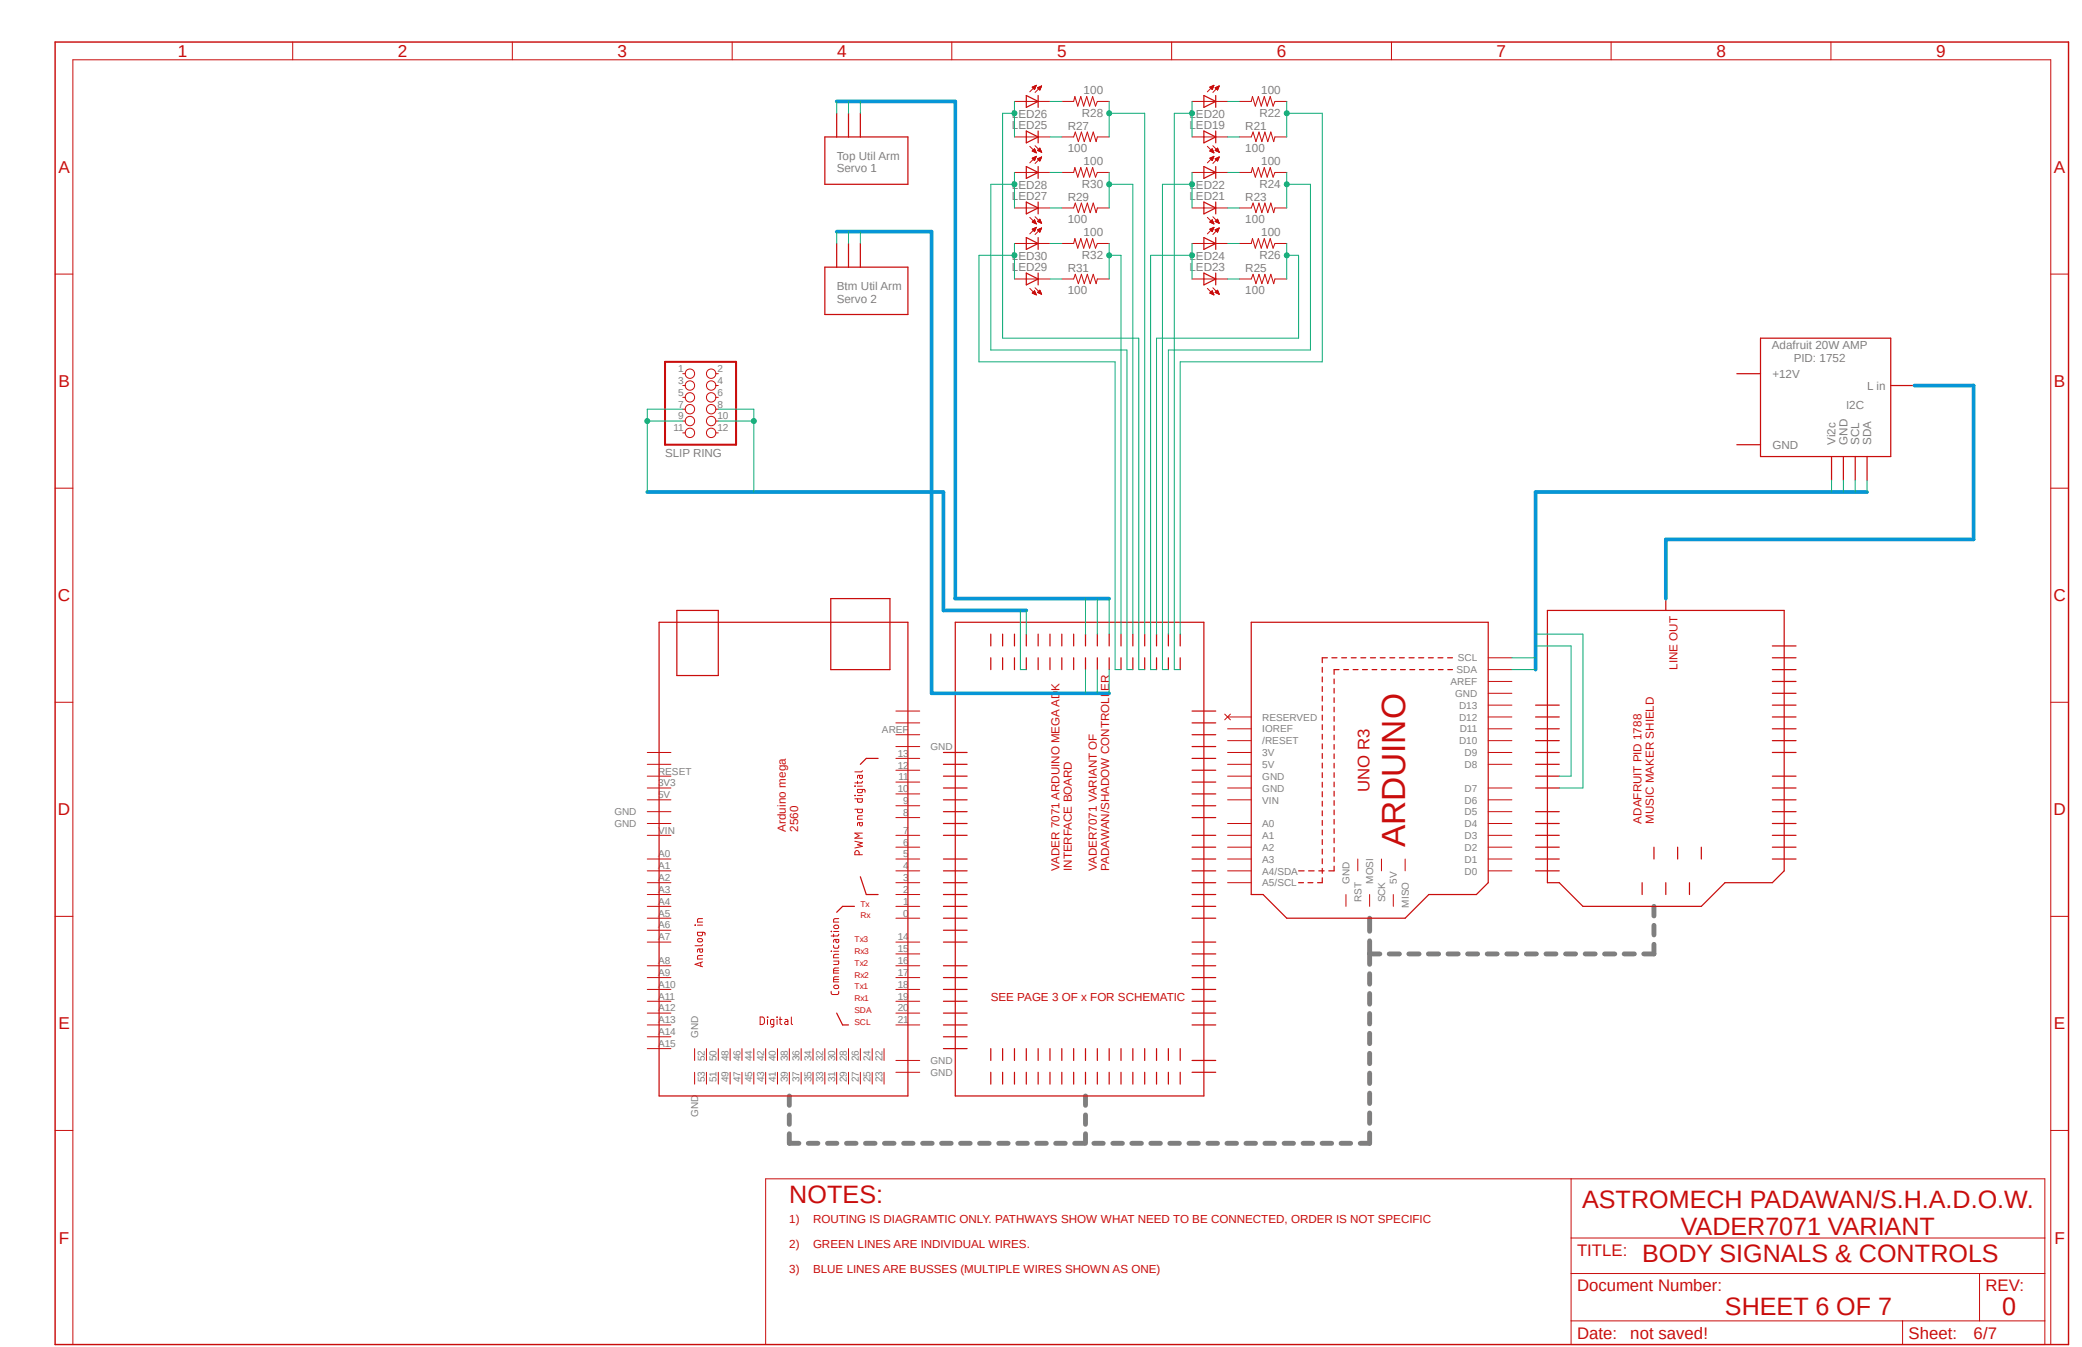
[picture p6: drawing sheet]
<svg xmlns="http://www.w3.org/2000/svg" width="432mm" height="279mm" viewBox="0 0 432 279" stroke-linecap="round" stroke-linejoin="round" font-family="sans-serif">
<path d="M10.9 8.4l418.4 271M429.3 8.4l-418.4 271" fill="none" stroke="#fff" stroke-width=".21"/>
<g fill="none" stroke="#7f7f7f" stroke-width="1">
<path d="M284.1 190.5v2.7M284.1 195.2v4.8M284.1 197.9h2.1M288.1 197.9h2.1M292.2 197.9h2.1M296.2 197.9h2.2M300.3 197.9h2.1M304.4 197.9h2.1M308.4 197.9h2.1M312.5 197.9h2.1M316.6 197.9h2M320.6 197.9h2.1"/>
<path d="M324.7 197.9h2.1M328.8 197.9h2M332.8 197.9h2.1M336.8 197.9h2.2M343 195.9v2h-2.1M343 188v2M343 191.9v2M284.1 202v2.1M284.1 206.1v2.2M284.1 210.2v2.2M284.1 214.3v2.2M284.1 218.5v2.1"/>
<path d="M163.7 235.2v2h2M163.7 227.3v2M163.7 231.3v1.9M167.6 237.2h2M171.6 237.2h2M175.6 237.2h1.9M179.5 237.2h2M183.4 237.2h2M187.4 237.2h2M191.3 237.2h2M195.3 237.2h2M199.2 237.2h2"/>
<path d="M203.2 237.2h1.9M207.1 237.2h2M211.1 237.2h2M215 237.2h2M218.9 237.2h2M222.9 237.2h2M225.1 227.3v2M225.1 231.3v1.9M225.1 235.2v2M226.9 237.2h1.9M230.8 237.2h2M234.7 237.2h2"/>
<path d="M238.7 237.2h2M242.6 237.2h2M246.6 237.2h1.9M250.5 237.2h2M254.5 237.2h2M258.4 237.2h2M262.3 237.2h2M266.3 237.2h2M270.3 237.2h1.9M274.2 237.2h2M278.1 237.2h2M284.1 222.6v2.1"/>
<path d="M284.1 226.7v2.2M284.1 230.8v2.2M284.1 235v2.2h-2"/>
</g>
<g fill="none" stroke="#c90d0c" stroke-width=".21">
<path d="M60.7 8.7v3.7M106.3 8.7v3.7M151.8 8.7v3.7M197.4 8.7v3.7M214.1 18.1h.7M214.2 18.2h.5M214.2 18h.6M214.3 18.3h.4M214.4 18.4h.2M214.5 17.9h.3M214.5 18.5h.1M214.6 17.8h.3"/>
<path d="M214.8 17.7h.1M214.9 17.7l-1.3 1.4M214.9 17.7l-.8 .4M214.9 17.7l-.4 .9-.4-.5M215.2 18.2h.7M215.3 18.2h.6M215.3 18.3h.5M215.4 18.4h.4M215.4 18.1h.5M215.5 18.5h.2M215.6 18.6h.1M215.6 18h.3"/>
<path d="M215.6 18.7h.1M215.9 17.9h.1M216 17.8l-1.3 1.4M216 17.8l-.8 .4 .4 .5M216 17.8l-.4 .9M243 8.7v3.7M250.9 18.1h.7M251 18.2h.6M251.1 18.2h.4M251.1 18h.5M251.2 18.3h.3M251.2 18.4h.3"/>
<path d="M251.3 17.9h.4M251.3 18.5h.1M251.5 17.8h.2M251.7 17.7h.1M251.8 17.7l-1.4 1.4M251.8 17.7l-.9 .4M251.8 17.7l-.4 .9-.5-.5M252.1 18.2h.6M252.1 18.3h.5M252.2 18.4h.4M252.3 18.5h.3M252.3 18.1h.5"/>
<path d="M252.4 18.6h.2M252.5 18h.3M252.5 18.7h.1M252.7 17.9h.2M252.9 17.8l-1.4 1.4M252.9 17.8l-.9 .4 .5 .5M252.9 17.8l-.4 .9M288.6 8.7v3.7M334.1 8.7v3.7M379.7 8.7v3.7M210.4 28.4h7.4M210.4 21h7.4"/>
<path d="M210.4 35.8h7.4M213.6 30.4l1.3 1.3M214.1 31.3h.7M214.1 32.9h.7M214.1 31.3l.8 .4M214.1 31.3l.4-.4 .4 .8M214.1 32.8l.8-.4-.4 .9zM214.2 31.2h.5M214.2 32.9h.5M214.2 32.8h.6M214.2 31.4h.6M214.2 33h.5"/>
<path d="M214.3 31.1h.4M214.3 33.1h.3M214.4 32.7h.4M214.4 31h.2M214.4 33.2h.2M214.5 31.5h.3M214.5 30.9h.1M214.5 33.3h.1M214.6 32.6h.3M214.6 31.6h.3M214.7 30.2l1.4 1.4M214.8 32.5h.1"/>
<path d="M214.8 31.7h.1M214.9 32.4l-1.3 1.4M215.2 32.9h.7M215.2 31.2l.4-.5 .4 .9zM215.2 31.2h.7M215.3 31.2h.6M215.3 33h.6M215.3 31.1h.5M215.3 33.1h.5M215.4 31h.4M215.4 32.9h.5M215.4 31.3h.5"/>
<path d="M215.4 33.2h.4M215.5 30.9h.2M215.5 33.3h.2M215.6 30.8h.1M215.6 33.4h.1M215.6 32.8h.3M215.6 31.4h.3M215.6 30.7h.1M215.8 32.7h.2M215.8 31.5h.2M216 32.6h.1M216 32.6l-1.3 1.3"/>
<path d="M216 32.6l-.8 .3M216 32.6l-.4 .8-.4-.5M220.2 28.4h2.5l.3-1 .6 2 .7-2 .6 2 .6-2 .6 2 .6-2 .6 2 .3-1h2.4M220.2 21h2.5l.2-1 .6 2 .7-2 .5 2 .7-2 .6 2 .6-2 .6 2 .4-1h2.4M220.2 35.8h2.5l.2-1 .6 1.9 .7-1.9 .5 1.9 .7-1.9 .6 1.9 .6-1.9 .6 1.9 .4-.9h2.4M247.2 28.4h7.4M247.2 21h7.4M247.2 35.8h7.4M250.4 30.4l1.4 1.3M250.9 31.3l.9 .4M250.9 31.3l.5-.4 .4 .8M250.9 31.3h.7"/>
<path d="M250.9 32.8l.9-.4-.4 .9zM251 32.9h.6M251 31.2h.6M251 32.9h.5M251 32.8h.6M251.1 31.4h.5M251.1 31.2h.4M251.1 33h.4M251.2 31.1h.3M251.2 33.1h.3M251.2 31h.3M251.2 32.7h.5"/>
<path d="M251.3 31.5h.4M251.3 33.2h.2M251.3 30.9h.1M251.4 33.3h.1M251.4 32.6h.3M251.5 31.6h.2M251.5 30.2l1.4 1.4M251.6 32.5h.2M251.7 31.7h.1M251.8 32.4l-1.4 1.4M252 32.9l.9-.3-.4 .8zM252.1 31.2h.6"/>
<path d="M252.1 32.9h.6M252.1 33h.6M252.1 31.1h.5M252.2 33.1h.4M252.2 31h.4M252.2 32.9h.6M252.3 31.3h.5M252.3 33.2h.3M252.3 30.9h.3M252.3 33.3h.3M252.4 30.8h.2M252.4 32.8h.4"/>
<path d="M252.4 33.4h.2M252.5 31.4h.3M252.5 30.7h.1M252.5 30.7l-.5 .5 .9 .4M252.5 30.7l.4 .9M252.6 32.7h.2M252.7 31.5h.2M252.8 32.6h.1M252.9 31.6h.1M252.9 32.6l-1.4 1.3M257 28.4h2.5l.4-1 .6 2 .6-2 .6 2 .6-2 .6 2 .7-2 .6 2 .2-1h2.5M257 21h2.5l.3-1 .5 2 .7-2 .6 2 .6-2 .6 2 .6-2 .6 2 .4-1h2.5"/>
<path d="M257 35.8h2.5l.3-1 .5 1.9 .7-1.9 .6 1.9 .6-1.9 .6 1.9 .6-1.9 .6 1.9 .4-.9h2.5M11.4 56.9h3.7M210.4 43.1h7.4M210.4 57.9h7.4M210.4 50.5h7.4M213.6 45.1l1.3 1.3M213.6 59.8l1.3 1.4M214.1 47.5l.8-.3-.4 .8zM214.1 46.1h.7M214.1 46h.7M214.1 47.6h.7M214.1 47.5h.7"/>
<path d="M214.2 45.9h.5M214.2 47.7h.5M214.3 46.2h.5M214.3 45.8h.4M214.3 47.8h.4M214.3 47.4h.5M214.4 45.8h.2M214.4 47.8h.2M214.5 45.7h.1M214.5 47.9h.1M214.5 46.3h.3M214.5 48h.1"/>
<path d="M214.5 47.3h.3M214.5 45.6l-.4 .5 .8 .3M214.5 45.6l.4 .8M214.5 45.6h.1M214.7 45l1.3 1.3M214.7 59.7l1.3 1.3M214.7 46.4h.2M214.7 47.2h.2M214.9 46.4h.1M214.9 47.2l-1.3 1.3M214.9 47.2h.1M215.2 45.9h.7"/>
<path d="M215.2 47.7h.7M215.2 45.9l.8 .4M215.2 45.9l.4-.4 .4 .8M215.3 45.8h.5M215.3 47.8h.5M215.3 46h.6M215.3 47.6h.6M215.4 45.7h.4M215.4 47.9h.4M215.5 46.1h.4M215.5 45.6h.2M215.5 48h.2"/>
<path d="M215.5 47.5h.4M215.6 45.5h.1M215.6 48.1h.1M215.7 46.2h.3M215.7 47.4h.3M215.9 46.3h.1M215.9 47.3h.1M216 47.3l-1.3 1.3M216 47.3l-.8 .4M216 47.3l-.4 .9-.4-.5M220.2 43.1h2.5l.3-1 .6 2 .7-2 .6 2 .6-2 .6 2 .6-2 .6 2 .3-1h2.4M220.2 57.9h2.5l.3-1 .6 1.9 .7-1.9 .6 1.9 .6-1.9 .6 1.9 .6-1.9 .6 1.9 .3-.9h2.4"/>
<path d="M220.2 50.5h2.5l.2-1 .6 2 .7-2 .5 2 .7-2 .6 2 .6-2 .6 2 .4-1h2.4M247.2 43.1h7.4M247.2 57.9h7.4M247.2 50.5h7.4M250.4 45.1l1.4 1.3M250.4 59.8l1.4 1.4M250.9 47.5l.9-.3-.4 .8zM251 46.1h.6M251 47.6h.6M251 46h.6M251 47.5h.6M251 47.7h.5"/>
<path d="M251.1 45.9h.4M251.1 47.8h.4M251.2 46.2h.5M251.2 45.8h.3M251.2 47.4h.5M251.2 47.8h.3M251.3 47.9h.2M251.3 46.3h.4M251.3 45.7h.2M251.4 48h.1M251.4 47.3h.3M251.4 45.6l-.5 .5 .9 .3"/>
<path d="M251.4 45.6l.4 .8M251.4 45.6h.1M251.5 45l1.4 1.3M251.5 46.4h.2M251.5 59.7l1.4 1.3M251.6 47.2h.1M251.7 46.4h.1M251.8 47.2l-1.4 1.3M251.8 47.2h.1M252 45.9l.5-.4 .4 .8zM252 47.7h.7M252.1 45.9h.6"/>
<path d="M252.1 47.8h.6M252.1 46h.6M252.1 45.8h.6M252.2 47.8h.4M252.2 47.6h.5M252.2 45.8h.4M252.3 47.9h.3M252.3 45.7h.3M252.3 46.1h.5M252.3 48h.3M252.4 45.6h.2M252.4 47.5h.4"/>
<path d="M252.4 48.1h.1M252.5 45.5h.1M252.5 46.2h.3M252.6 47.4h.2M252.7 46.3h.2M252.8 47.3h.1M252.9 47.3l-1.4 1.3M252.9 47.3l-.9 .4M252.9 47.3l-.4 .9-.5-.5M257 43.1h2.5l.4-1 .6 2 .6-2 .6 2 .6-2 .6 2 .7-2 .6 2 .2-1h2.5M257 57.9h2.5l.4-1 .6 1.9 .6-1.9 .6 1.9 .6-1.9 .6 1.9 .7-1.9 .6 1.9 .2-.9h2.5M257 50.5h2.5l.3-1 .5 2 .7-2 .6 2 .6-2 .6 2 .6-2 .6 2 .4-1h2.5"/>
<path d="M425.3 56.9h3.7M141.6 77.5h.6M141.6 80h.6M148.4 77.5h.6M148.4 80h.6M214.1 60.7h.7M214.2 60.8h.6M214.2 60.7h.5M214.3 60.6h.4M214.4 60.9h.4M214.4 60.5h.2M214.5 60.4h.1"/>
<path d="M214.5 61h.3M214.5 60.3h.1M214.5 60.3l-.4 .5 .8 .4M214.5 60.3l.4 .9M214.8 61.1h.1M215.2 60.7h.7M215.2 60.7l.8 .3M215.2 60.7l.4-.5 .4 .8M215.3 60.6h.6M215.3 60.7h.6M215.3 60.5h.5M215.4 60.4h.4"/>
<path d="M215.5 60.3h.2M215.6 60.8h.3M215.6 60.2h.1M215.7 60.9h.3M215.9 61h.1M251 60.7h.6M251 60.8h.6M251 60.7h.5M251.1 60.6h.4M251.2 60.9h.5M251.2 60.5h.3M251.3 60.4h.2"/>
<path d="M251.4 60.3h.1M251.4 60.3l-.5 .5 .9 .4M251.4 60.3l.4 .9M251.4 61h.3M251.6 61.1h.2M252 60.7h.7M252 60.7l.9 .3M252 60.7l.5-.5 .4 .8M252.1 60.6h.6M252.2 60.5h.4M252.2 60.7h.6M252.3 60.4h.3"/>
<path d="M252.3 60.3h.3M252.4 60.8h.4M252.4 60.2h.1M252.6 60.9h.2M252.8 61h.1M141.6 82.4h.6M141.6 84.9h.6M141.6 87.3h.6M141.6 89.8h.6M148.4 82.4h.6M148.4 84.9h.6M148.4 87.3h.6"/>
<path d="M148.4 89.8h.6M11.4 101.3h3.7M425.3 101.3h3.7M308.7 136.4h4.9M308.7 138.9h4.9M11.4 145.7h3.7M134.2 158.5h4.9M134.2 156.1h4.9M178.9 159.9l-.3 .2h-1.3M185.8 149.9h5M185.8 147.5h5M185.8 152.4h5"/>
<path d="M185.8 154.9h5M185.8 157.3h5M185.8 159.8h5M254 148.1l1.2 1.2M254.6 158.5h4.9M254.6 156.1h4.9M254.6 153.6h4.9M254.6 151.2h4.9M254.6 148.7h4.9M255.2 148.1l-1.2 1.2M308.7 158.5h4.9M308.7 156.1h4.9"/>
<path d="M308.7 153.6h4.9M308.7 151.2h4.9M308.7 148.7h4.9M308.7 146.3h4.9M308.7 143.8h4.9M308.7 141.4h4.9M425.3 145.7h3.7M134.2 173.3h4.9M134.2 178.2h4.9M134.2 170.8h4.9M134.2 168.4h4.9M134.2 165.9h4.9"/>
<path d="M134.2 163.4h4.9M134.2 161h4.9M177.3 167.9h1.6l-.1 .5-.2 .2-.6-.1-.2-.1v-.5M177.3 165.7h1.6l-.1 .5-.2 .2h-.6l-.2-.7M177.3 163l.1 .1zM177.3 165l.1 .1zM177.3 174.5l1.6 .3-1.1 .4 1.1 .4-1.6 .3M177.8 162.1v.5M177.8 165h1.1M177.8 163.1h1.1M178.2 177.3v-.5a.44 .44 0 0 0-.3-.4 .44 .44 0 0 0-.5 .2l-.1 .7h1.6M178.3 170.6v.6l.2 .1 .3-.1 .1-.6h-.9l-.2 .6"/>
<path d="M178.3 160.8v.6l.2 .1 .3-.1 .1-.6h-.9l-.2 .6M178.9 169.2h-.8l-.3 .3v.4h1.1M178.9 163.7l-.2 .7-.9-.1v-.6h1.5l.1 .6M178.9 162.1l-.2 .3h-1.4M178.9 172.8h-1.6l.9 .6-.9 .5h1.6M185.8 162.2h5M185.8 164.7h5M185.8 167.1h5M185.8 169.6h5M185.8 173.3h5M185.8 175.7h5M185.8 178.2h5"/>
<path d="M254.6 173.3h4.9M254.6 175.7h4.9M254.6 178.2h4.9M254.6 170.8h4.9M254.6 165.9h4.9M254.6 163.4h4.9M254.6 161h4.9M281.6 178.2v2.4M286.5 178.2v2.4M291.4 178.2v2.4M308.7 173.3h4.9M308.7 175.7h4.9"/>
<path d="M308.7 178.2h4.9M308.7 170.8h4.9M308.7 168.4h4.9M308.7 165.9h4.9M308.7 163.4h4.9M11.4 190.1h3.7M134.2 180.6h4.9M134.2 183.1h4.9M134.2 185.5h4.9M134.2 188h4.9M134.2 190.5h4.9M134.2 195.4h4.9"/>
<path d="M134.2 193h4.9M144.1 191.9h.1zM144.7 191.9h1M144.7 194.9l.7-.2a.34 .34 0 0 1 .3 .3 .34 .34 0 0 1-.3 .4h-.4a.34 .34 0 0 1-.3-.5zM145.1 196.9l.1 .5h.5v-.5h-.8l-.2 .1v.5M145.3 199.6v.8M145.7 198.2h-.8l-.2 .3v.4h1M145.7 195.9l-.2 .3h-1.4M145.7 193.4l-.1 .7h-.7l-.2-.2v-.5h1.3l.2 .1v.5M145.7 190.5h-.8l-.2 .3v.5h1M145.7 199.5l-1.6 .5 1.6 .5M172.4 193.2l.1 .1z"/>
<path d="M172.4 197.3l.1 .1zM172.9 199.3h1l-.1 .7-.9 .1M172.9 196.1v.5l.3 .1 .6-.1 .1-.5M172.9 193.8v.5M172.9 197.3h1M172.9 193.2h1M173 192.1l.3-.2h.5a.37 .37 0 0 1 .1 .4 .37 .37 0 0 1-.3 .3h-.5l-.2-.3zM173.4 194.9v.5l.2 .1 .3-.1v-.5h-.8l-.2 .6M173.9 198h-.7l-.3 .2v.5h1M173.9 193.8v.2l-.2 .1h-1.3M173.9 190.5h-.7l-.3 .3v.5h1M185.8 180.6h5"/>
<path d="M185.8 183.1h5M185.8 185.5h5M185.8 188h5M185.8 190.5h5M185.8 195.4h5M185.8 197.9h5M254.6 180.6h4.9M254.6 183.1h4.9M279.1 185.5v2.5M284.1 185.5v2.5M289 185.5v2.5M308.7 180.6h4.9"/>
<path d="M425.3 190.1h3.7M134.2 200.3h4.9M134.2 202.8h4.9M134.2 205.2h4.9M134.2 207.7h4.9M134.2 210.1h4.9M134.2 212.6h4.9M134.2 217.5h4.9M134.2 215.1h4.9M144.1 217.5v2.5M146.5 217.5v2.5M149 217.5v2.5"/>
<path d="M151.4 217.5v2.5M153.9 217.5v2.5M156.3 217.5v2.5M157.6 210.9l.7 .1 .2 .4v.9l-.4 .2h-.5zM158.8 217.5v2.5M159.1 210.9l.2 .1zM159.2 211.5v1M160.5 212.5l-.6-.1-.1-.7 .1-.2h.6v1.3l-.3 .2h-.3M161.1 210.9l.1 .1zM161.2 211.5v1M161.2 217.5v2.5M161.6 211.5h.6"/>
<path d="M161.8 210.9v1.4l.4 .2M162.8 211.5h.5l.1 .2v.8h-.5l-.2-.4 .3-.2h.4M163.7 217.5v2.5M164.1 210.9v1.5l.3 .1M166.2 217.5v2.5M168.6 217.5v2.5M171.1 217.5v2.5M172.4 205.6v.5l.3 .2 1.1-.1 .1-.6M172.9 203.2h1M172.9 201.3h1M173 204.5l.3-.2 .5 .1a.37 .37 0 0 1 .1 .4 .37 .37 0 0 1-.3 .3l-.5-.1-.2-.3zM173.5 217.5v2.5"/>
<path d="M173.9 202.6h-.7l-.3 .3v.8h1M173.9 200.8h-.7l-.3 .3v.7h1M176 217.5v2.5M178.4 217.5v2.5M180.9 217.5v2.5M183.3 217.5v2.5M185.8 200.3h5M185.8 202.8h5M185.8 205.2h5M185.8 207.7h5M185.8 210.1h5M185.8 212.6h5"/>
<path d="M185.8 220h5M11.4 234.5h3.7M144.1 222.4v2.5M146.5 222.4v2.5M149 222.4v2.5M151.4 222.4v2.5M153.9 222.4v2.5M156.3 222.4v2.5M158.8 222.4v2.5M161.2 222.4v2.5M163.7 222.4v2.5M166.2 222.4v2.5"/>
<path d="M168.6 222.4v2.5M171.1 222.4v2.5M173.5 222.4v2.5M176 222.4v2.5M178.4 222.4v2.5M180.9 222.4v2.5M183.3 222.4v2.5M185.8 222.4h5M425.3 234.5h3.7M325.8 244.5v34.4h98.3v-34.4h-265.3v34.4M325.8 256.8h98.3M15.1 278.9v-266.5h410.2v266.5"/>
<path d="M325.8 264.2h98.3M325.8 274h98.3M394.6 274v4.9M410.5 264.2v9.8"/>
<circle cx="143.1" cy="80" r=".98"/>
<circle cx="143.1" cy="77.5" r=".98"/>
<circle cx="147.5" cy="77.5" r=".98"/>
<circle cx="147.5" cy="80" r=".98"/>
<circle cx="143.1" cy="89.8" r=".98"/>
<circle cx="143.1" cy="87.3" r=".98"/>
<circle cx="143.1" cy="82.4" r=".98"/>
<circle cx="143.1" cy="84.9" r=".98"/>
<circle cx="147.5" cy="89.8" r=".98"/>
<circle cx="147.5" cy="84.9" r=".98"/>
<circle cx="147.5" cy="82.4" r=".98"/>
<circle cx="147.5" cy="87.3" r=".98"/>
</g>
<g fill="none" stroke="#c90d0c" stroke-width=".25">
<path d="M212.9 19.8l2.4 1.2-2.4 1.3zM215.3 19.8v2.5M249.7 19.8l2.4 1.2-2.4 1.3zM252.1 19.8v2.5M171.1 28.4h17.2v9.8h-17.2zM173.5 23.5v4.9M176 23.5v4.9M178.4 23.5v4.9M212.9 27.2l2.4 1.2-2.4 1.2zM212.9 34.5l2.4 1.3-2.4 1.2zM215.3 27.2v2.4M215.3 34.5v2.5"/>
<path d="M249.7 27.2l2.4 1.2-2.4 1.2zM249.7 34.5l2.4 1.3-2.4 1.2zM252.1 27.2v2.4M252.1 34.5v2.5M171.1 55.4h17.2v9.8h-17.2zM173.5 50.5v4.9M176 50.5v4.9M178.4 50.5v4.9M212.9 41.9l2.4 1.2-2.4 1.3zM212.9 49.3l2.4 1.2-2.4 1.2zM212.9 56.6l2.4 1.3-2.4 1.2zM215.3 41.9v2.5"/>
<path d="M215.3 49.3v2.4M215.3 56.6v2.5M249.7 41.9l2.4 1.2-2.4 1.3zM249.7 49.3l2.4 1.2-2.4 1.2zM249.7 56.6l2.4 1.3-2.4 1.2zM252.1 41.9v2.5M252.1 49.3v2.4M252.1 56.6v2.5M360.2 77.5h4.9M365.1 70.1h27v24.6h-27zM392.1 80h4.9M360.2 92.2h4.9"/>
<path d="M379.9 94.7v4.9M382.3 94.7v4.9M384.8 94.7v4.9M387.2 94.7v4.9M136.7 129.1h51.6v98.2h-51.6zM140.4 126.6h8.6v13.5h-8.6zM172.3 124.2h12.3v14.7h-12.3zM198.1 129.1h51.6v98.2h-51.6zM205.5 131.5v2.5M205.5 136.4v2.5M207.9 131.5v2.5M207.9 136.4v2.5"/>
<path d="M210.4 131.5v2.5M210.4 136.4v2.5M212.9 131.5v2.5M212.9 136.4v2.5M215.3 131.5v2.5M215.3 136.4v2.5M217.8 131.5v2.5M217.8 136.4v2.5M220.2 131.5v2.5M220.2 136.4v2.5M222.7 131.5v2.5M222.7 136.4v2.5"/>
<path d="M225.1 131.5v2.5M225.1 136.4v2.5M227.6 131.5v2.5M227.6 136.4v2.5M230 131.5v2.5M230 136.4v2.5M232.5 131.5v2.5M232.5 136.4v2.5M234.9 131.5v2.5M234.9 136.4v2.5M237.4 131.5v2.5M237.4 136.4v2.5"/>
<path d="M239.9 131.5v2.5M239.9 136.4v2.5M242.3 131.5v2.5M242.3 136.4v2.5M244.8 131.5v2.5M244.8 136.4v2.5M259.5 129.1h49.2v54l-2.5 2.4h-9.9l-4.9 5h-24.5l-4.9-5h-2.5zM274.2 138.4v1M275.3 136.4h-1.1v1.1M276.2 136.4h1.1M277.7 138.9h-1v1M278.3 136.4h1"/>
<path d="M278.7 138.9h1M280.2 136.4h1.1M280.6 138.9h1M282.2 136.4h1.1M282.6 138.9h1M284.2 136.4h1.1M284.6 138.9h.9M286.3 136.4h1M286.5 138.9h1M288.2 136.4h1.1M288.5 138.9h1M290.2 136.4h1.1"/>
<path d="M290.4 138.9h1.1M292.2 136.4h1.1M292.4 138.9h1M294.2 136.4h1.1M294.4 138.9h1M296.2 136.4h1.1M296.3 138.9h1M298.2 136.4h1.1M298.3 138.9h1M300.2 136.4h1M300.3 138.9h.9M320.9 126.6h49.1v54l-2.4 2.5h-9.8l-5 4.9h-24.5l-4.9-4.9h-2.5z"/>
<path d="M345.5 124.2v2.4M367.6 134h4.9M367.6 136.4h4.9M367.6 138.9h4.9M182.1 157.3h-2.4l-1.3 1.2M195.7 156.1h4.9M195.7 158.5h4.9M247.2 159.8h4.9M247.2 157.3h4.9M247.2 154.9h4.9M247.2 152.4h4.9M247.2 149.9h4.9"/>
<path d="M247.2 147.5h4.9M274.2 140.4v1M274.2 142.4v1M274.2 144.4v1M274.2 146.4v1M274.2 148.3v1.1M274.2 150.3v1M274.2 152.3v1M274.2 154.3v1M274.2 156.3v1M274.2 158.3v1M276.7 140.8v1"/>
<path d="M276.7 142.8v1M276.7 144.7v1M276.7 146.7v1M276.7 148.6v1M276.7 150.5v1M276.7 152.5v1M276.7 154.4v1M276.7 156.4v1M276.7 158.3v1M318.5 146.3h4.9M318.5 148.7h4.9M318.5 151.2h4.9"/>
<path d="M318.5 153.6h4.9M318.5 156.1h4.9M318.5 158.5h4.9M367.6 141.4h4.9M367.6 143.8h4.9M367.6 146.3h4.9M367.6 148.7h4.9M367.6 151.2h4.9M367.6 153.6h4.9M367.6 156.1h4.9M195.7 161h4.9M195.7 163.4h4.9"/>
<path d="M195.7 165.9h4.9M195.7 168.4h4.9M195.7 170.8h4.9M195.7 173.3h4.9M195.7 178.2h4.9M247.2 173.3h4.9M247.2 178.2h4.9M247.2 175.7h4.9M247.2 169.6h4.9M247.2 167.1h4.9M247.2 164.7h4.9M247.2 162.2h4.9"/>
<path d="M274.2 160.3v1M274.2 162.3v1M274.2 164.2v1.1M274.2 166.2v1M274.2 168.2v1M274.2 170.2v1M274.2 172.2v1M274.2 174.2v1M274.2 176.1v1.1M274.2 178.1v1.1M276.7 179.7v.9h-1.1M276.7 160.3v.9"/>
<path d="M276.7 162.2v1M276.7 164.1v1M276.7 166.1v.9M276.7 168v1M276.7 170v.9M276.7 171.9v1M276.7 173.9v.9M276.7 175.8v1M276.7 177.8v.9M318.5 161h4.9M318.5 163.4h4.9M318.5 168.4h4.9"/>
<path d="M318.5 170.8h4.9M318.5 173.3h4.9M318.5 178.2h4.9M318.5 175.7h4.9M343 175.7v2.5M347.9 175.7v2.5M352.8 175.7v2.5M367.6 161h4.9M367.6 163.4h4.9M367.6 165.9h4.9M367.6 168.4h4.9M367.6 170.8h4.9"/>
<path d="M367.6 173.3h4.9M367.6 178.2h4.9M367.6 175.7h4.9M177.2 188h-2.4l-1.3 1.2M178.4 181.9l1.3 3.6h2.4M195.7 180.6h4.9M195.7 183.1h4.9M195.7 185.5h4.9M195.7 188h4.9M195.7 190.5h4.9M195.7 193h4.9M195.7 195.4h4.9"/>
<path d="M247.2 180.6h4.9M247.2 183.1h4.9M247.2 185.5h4.9M247.2 188h4.9M247.2 190.5h4.9M247.2 195.4h4.9M247.2 197.9h4.9M269.3 180.6h1.2M269.3 183.1h1M271.3 183.1h1M271.4 180.6h1.1M273.5 180.6h1.1"/>
<path d="M274.2 182.1v1h-.9M274.2 180.1v1M318.5 180.6h4.9M340.6 183.1v2.4M345.5 183.1v2.4M350.4 183.1v2.4M173.5 210.1l1.3 2.5h1.2M195.7 200.3h4.9M195.7 202.8h4.9M195.7 205.2h4.9M195.7 207.7h4.9M195.7 210.1h4.9"/>
<path d="M195.7 212.6h4.9M195.7 215.1h4.9M195.7 217.5h4.9M205.5 217.5v2.5M207.9 217.5v2.5M210.4 217.5v2.5M212.9 217.5v2.5M215.3 217.5v2.5M217.8 217.5v2.5M220.2 217.5v2.5M222.7 217.5v2.5M225.1 217.5v2.5"/>
<path d="M227.6 217.5v2.5M230 217.5v2.5M232.5 217.5v2.5M234.9 217.5v2.5M237.4 217.5v2.5M239.9 217.5v2.5M242.3 217.5v2.5M244.8 217.5v2.5M247.2 200.3h4.9M247.2 202.8h4.9M247.2 205.2h4.9M247.2 207.7h4.9"/>
<path d="M247.2 210.1h4.9M247.2 212.6h4.9M247.2 220h4.9M205.5 222.4v2.5M207.9 222.4v2.5M210.4 222.4v2.5M212.9 222.4v2.5M215.3 222.4v2.5M217.8 222.4v2.5M220.2 222.4v2.5M222.7 222.4v2.5M225.1 222.4v2.5"/>
<path d="M227.6 222.4v2.5M230 222.4v2.5M232.5 222.4v2.5M234.9 222.4v2.5M237.4 222.4v2.5M239.9 222.4v2.5M242.3 222.4v2.5M244.8 222.4v2.5M247.2 222.4h4.9"/>
</g>
<path d="M11.4 8.7h417.6v270.2h-417.6z" fill="none" stroke="#c90d0c" stroke-width=".3"/>
<path d="M137.9 75.1h14.8v17.1h-14.8z" fill="none" stroke="#c90d0c" stroke-width=".42"/>
<path d="M173.5 21h24.6v103.2h31.9M173.5 48h19.7v95.8h36.8M397 80h12.3v31.9h-63.8v12.3M134.2 102.1h61.5v24.5h17.2M387.2 102.1h-68.7v36.8" fill="none" stroke="#0696d7" stroke-width=".76"/>
<g fill="none" stroke="#0dab76" stroke-width=".21">
<path d="M173.5 21v2.5M176 21v2.5M178.4 21v2.5M254.6 28.4h2.4M266.9 21v7.4M266.9 23.5h7.3v51.6h-29.4v56.4M173.5 48v2.5M176 48v2.5M178.4 48v2.5M379.9 99.6v2.5M382.3 99.6v2.5M384.8 99.6v2.5"/>
<path d="M387.2 99.6v2.5M225.1 124.2v7.3M225.1 138.9v4.9M227.6 124.2v7.3M227.6 138.9v4.9M230 124.2v7.3M230 138.9v4.9M313.6 138.9h4.9M313.6 136.4h4.9M318.5 134h7.3v27h-2.4M318.5 131.5h9.8v31.9h-4.9"/>
</g>
<circle cx="266.9" cy="23.5" r=".51" fill="#0dab76"/>
<g fill="none" stroke="#0dab76" stroke-width=".21">
<path d="M254.6 21h2.4M266.9 35.8v7.3M266.9 38.2h4.9v34.4h-29.5v58.9M254.6 43.1h2.4"/>
<circle cx="266.9" cy="23.5" r=".51"/>
</g>
<circle cx="266.9" cy="38.2" r=".51" fill="#0dab76"/>
<g fill="none" stroke="#0dab76" stroke-width=".21">
<path d="M254.6 35.8h2.4M254.6 57.9h2.4M266.9 50.5v7.4M266.9 53h2.4v17.1h-29.4v61.4"/>
<circle cx="266.9" cy="38.2" r=".51"/>
</g>
<circle cx="266.9" cy="53" r=".51" fill="#0dab76"/>
<g fill="none" stroke="#0dab76" stroke-width=".21">
<path d="M217.8 28.4h2.4M230 21v7.4M230 23.5h7.4v108M254.6 50.5h2.4"/>
<circle cx="266.9" cy="53" r=".51"/>
</g>
<circle cx="230" cy="23.5" r=".51" fill="#0dab76"/>
<g fill="none" stroke="#0dab76" stroke-width=".21">
<path d="M217.8 21h2.4M230 35.8v7.3M230 38.2h4.9v93.3M217.8 43.1h2.4"/>
<circle cx="230" cy="23.5" r=".51"/>
</g>
<circle cx="230" cy="38.2" r=".51" fill="#0dab76"/>
<g fill="none" stroke="#0dab76" stroke-width=".21">
<path d="M217.8 35.8h2.4M217.8 57.9h2.4M230 50.5v7.4M230 53h2.5v78.5"/>
<circle cx="230" cy="38.2" r=".51"/>
</g>
<circle cx="230" cy="53" r=".51" fill="#0dab76"/>
<g fill="none" stroke="#0dab76" stroke-width=".21">
<path d="M217.8 50.5h2.4M238.6 53h8.6M247.2 50.5v7.4M238.6 138.9h1.3"/>
<circle cx="230" cy="53" r=".51"/>
</g>
<circle cx="247.2" cy="53" r=".51" fill="#0dab76"/>
<g fill="none" stroke="#0dab76" stroke-width=".21">
<path d="M241.1 38.2h6.1M247.2 35.8v7.3M238.6 53v85.9M241.1 138.9h1.2"/>
<circle cx="247.2" cy="53" r=".51"/>
</g>
<circle cx="247.2" cy="38.2" r=".51" fill="#0dab76"/>
<g fill="none" stroke="#0dab76" stroke-width=".21">
<path d="M241.1 38.2v100.7M247.2 23.5h-3.7v115.4h1.3M247.2 21v7.4"/>
<circle cx="247.2" cy="38.2" r=".51"/>
</g>
<circle cx="247.2" cy="23.5" r=".51" fill="#0dab76"/>
<g fill="none" stroke="#0dab76" stroke-width=".21">
<path d="M207.9 23.5h2.5M210.4 21v7.4M236.2 138.9h1.2"/>
<circle cx="247.2" cy="23.5" r=".51"/>
</g>
<circle cx="210.4" cy="23.5" r=".51" fill="#0dab76"/>
<g fill="none" stroke="#0dab76" stroke-width=".21">
<path d="M205.5 38.2h4.9M207.9 23.5v46.6h28.3v68.8M210.4 35.8v7.3M233.7 138.9h1.2"/>
<circle cx="210.4" cy="23.5" r=".51"/>
</g>
<circle cx="210.4" cy="38.2" r=".51" fill="#0dab76"/>
<g fill="none" stroke="#0dab76" stroke-width=".21">
<path d="M205.5 38.2v34.4h28.2v66.3M203 53h7.4M210.4 50.5v7.4M231.3 138.9h1.2"/>
<circle cx="210.4" cy="38.2" r=".51"/>
</g>
<circle cx="210.4" cy="53" r=".51" fill="#0dab76"/>
<g fill="none" stroke="#0dab76" stroke-width=".21">
<path d="M203 53v22.1h28.3v63.8M149 84.9h7.3v17.2M149 87.3h7.3M212.9 126.6v4.9"/>
<circle cx="210.4" cy="53" r=".51"/>
</g>
<circle cx="156.3" cy="87.3" r=".51" fill="#0dab76"/>
<g fill="none" stroke="#0dab76" stroke-width=".21">
<path d="M134.2 87.3h7.4M141.6 84.9h-7.4v17.2M211.6 126.6v12.3h1.3"/>
<circle cx="156.3" cy="87.3" r=".51"/>
</g>
<circle cx="134.2" cy="87.3" r=".51" fill="#0dab76"/>
<circle cx="134.2" cy="87.3" r=".51" fill="none" stroke="#0dab76" stroke-width=".21"/>
<text font-size="6.9" fill="#c90d0c" x="291.4" y="175.8" transform="rotate(-90 291.4 175.8)">ARDUINO</text>
<g font-size="5.2" fill="#c90d0c">
<text x="163.7" y="249.4">NOTES:</text>
<text x="328.1" y="250.7">ASTROMECH PADAWAN/S.H.A.D.O.W.</text>
<text x="348.6" y="256.2">VADER7071 VARIANT</text>
<text x="340.6" y="261.7">BODY SIGNALS &amp; CONTROLS</text>
<text x="357.8" y="272.8">SHEET 6 OF 7</text>
<text x="415.2" y="272.8">0</text>
</g>
<g font-size="3.6" fill="#c90d0c">
<text x="36.9" y="11.9">1</text>
<text x="82.5" y="11.9">2</text>
<text x="128.1" y="11.9">3</text>
<text x="173.7" y="11.9">4</text>
<text x="219.2" y="11.9">5</text>
<text x="264.8" y="11.9">6</text>
<text x="310.4" y="11.9">7</text>
<text x="356" y="11.9">8</text>
<text x="401.5" y="11.9">9</text>
<text x="12.1" y="35.9">A</text>
<text x="426" y="35.9">A</text>
<text x="12.1" y="80.3">B</text>
<text x="426" y="80.3">B</text>
<text x="12" y="124.7">C</text>
<text x="425.9" y="124.7">C</text>
<text x="12" y="169.1">D</text>
<text x="425.9" y="169.1">D</text>
<text x="12.1" y="213.5">E</text>
<text x="426" y="213.5">E</text>
<text x="12.2" y="257.9">F</text>
<text x="426.1" y="257.9">F</text>
</g>
<g font-size="3.5" fill="#c90d0c">
<text x="284.1" y="164.3" transform="rotate(-90 284.1 164.3)">UNO R3</text>
<text x="327.1" y="260.5">TITLE:</text>
<text x="327.1" y="267.8">Document Number:</text>
<text x="411.8" y="267.8">REV:</text>
<text x="327.1" y="277.7">Date:</text>
<text x="338.1" y="277.7">not saved!</text>
<text x="395.8" y="277.7">Sheet:</text>
<text x="409.3" y="277.7">6/7</text>
</g>
<g font-size="2.4" fill="#7f7f7f">
<text x="224.7" y="19.6">100</text>
<text x="261.6" y="19.6">100</text>
<text x="209.8" y="26.7">LED25</text>
<text x="209.8" y="24.5">LED26</text>
<text x="221.4" y="26.9">R27</text>
<text x="224.4" y="24.2">R28</text>
<text x="246.7" y="26.7">LED19</text>
<text x="246.7" y="24.5">LED20</text>
<text x="258.3" y="26.9">R21</text>
<text x="261.2" y="24.2">R22</text>
<text x="173.5" y="33.2">Top Util Arm</text>
<text x="173.5" y="35.8">Servo 1</text>
<text x="221.4" y="31.6">100</text>
<text x="224.7" y="34.3">100</text>
<text x="258.3" y="31.6">100</text>
<text x="261.6" y="34.3">100</text>
<text x="209.8" y="41.4">LED27</text>
<text x="209.8" y="39.2">LED28</text>
<text x="221.4" y="41.7">R29</text>
<text x="224.4" y="38.9">R30</text>
<text x="246.7" y="41.4">LED21</text>
<text x="246.7" y="39.2">LED22</text>
<text x="258.3" y="41.7">R23</text>
<text x="261.2" y="38.9">R24</text>
<text x="221.4" y="46.3">100</text>
<text x="258.3" y="46.3">100</text>
<text x="209.8" y="53.9">LED30</text>
<text x="224.4" y="53.7">R32</text>
<text x="224.7" y="49">100</text>
<text x="246.7" y="53.9">LED24</text>
<text x="261.2" y="53.7">R26</text>
<text x="261.6" y="49">100</text>
<text x="209.8" y="56.2">LED29</text>
<text x="221.4" y="56.4">R31</text>
<text x="246.7" y="56.2">LED23</text>
<text x="258.3" y="56.4">R25</text>
<text x="173.5" y="60.2">Btm Util Arm</text>
<text x="173.5" y="62.8">Servo 2</text>
<text x="221.4" y="61">100</text>
<text x="258.3" y="61">100</text>
<text x="367.5" y="72.5">Adafruit 20W AMP</text>
<text x="372" y="75.1">PID: 1752</text>
<text x="367.6" y="78.4">+12V</text>
<text x="387.2" y="80.8">L in</text>
<text x="382.9" y="84.9">I2C</text>
<text x="137.9" y="94.7">SLIP RING</text>
<text x="367.6" y="93.1">GND</text>
<text x="380.7" y="92.2" transform="rotate(-90 380.7 92.2)">Vi2c</text>
<text x="383.2" y="92.2" transform="rotate(-90 383.2 92.2)">GND</text>
<text x="385.6" y="92.2" transform="rotate(-90 385.6 92.2)">SCL</text>
<text x="388.1" y="92.2" transform="rotate(-90 388.1 92.2)">SDA</text>
</g>
<g font-size="2.4" fill="#c90d0c">
<text x="347.9" y="138.9" transform="rotate(-90 347.9 138.9)">LINE OUT</text>
<text x="163" y="172.5" transform="rotate(-90 163 172.5)">Arduino mega</text>
<text x="165.6" y="172.5" transform="rotate(-90 165.6 172.5)">2560</text>
<text x="340.4" y="170.8" transform="rotate(-90 340.4 170.8)">ADAFRUIT PID 1788</text>
<text x="343" y="170.8" transform="rotate(-90 343 170.8)">MUSIC MAKER SHIELD</text>
<text x="219.7" y="180.6" transform="rotate(-90 219.7 180.6)">VADER 7071 ARDUINO MEGA ADK</text>
<text x="222.3" y="180.6" transform="rotate(-90 222.3 180.6)">INTERFACE BOARD</text>
<text x="227.5" y="180.6" transform="rotate(-90 227.5 180.6)">VADER7071 VARIANT OF</text>
<text x="230" y="180.6" transform="rotate(-90 230 180.6)">PADAWAN/SHADOW CONTROLLER</text>
<text x="205.5" y="207.7">SEE PAGE 3 OF x FOR SCHEMATIC</text>
<text x="163.7" y="253.6">1)</text>
<text x="168.6" y="253.6">ROUTING IS DIAGRAMTIC ONLY. PATHWAYS SHOW WHAT NEED TO BE CONNECTED, ORDER IS NOT SPECIFIC</text>
<text x="163.7" y="258.8">2)</text>
<text x="163.7" y="263.9">3)</text>
<text x="168.6" y="258.8">GREEN LINES ARE INDIVIDUAL WIRES.</text>
<text x="168.6" y="263.9">BLUE LINES ARE BUSSES (MULTIPLE WIRES SHOWN AS ONE)</text>
</g>
<g font-size="2.1" fill="#7f7f7f">
<text x="140.7" y="77.2">1</text>
<text x="148.8" y="77.2">2</text>
<text x="140.7" y="79.6">3</text>
<text x="140.7" y="82.1">5</text>
<text x="148.8" y="79.6">4</text>
<text x="148.8" y="82.1">6</text>
<text x="139.7" y="89.5">11</text>
<text x="140.7" y="84.5">7</text>
<text x="140.7" y="87">9</text>
<text x="148.8" y="84.5">8</text>
<text x="148.8" y="87">10</text>
<text x="148.8" y="89.5">12</text>
<text x="302.3" y="137.2">SCL</text>
<text x="300.8" y="142.1">AREF</text>
<text x="302.1" y="139.7">SDA</text>
<text x="261.8" y="149.5">RESERVED</text>
<text x="301.8" y="144.6">GND</text>
<text x="302.6" y="149.5">D12</text>
<text x="302.6" y="147">D13</text>
<text x="182.9" y="152.1">AREF</text>
<text x="193" y="155.6">GND</text>
<text x="261.8" y="154.4">/RESET</text>
<text x="261.8" y="151.9">IOREF</text>
<text x="302.6" y="154.4">D10</text>
<text x="302.8" y="151.9">D11</text>
<text x="136.5" y="160.7">RESET</text>
<text x="186.2" y="157">13</text>
<text x="186.2" y="159.4">12</text>
<text x="186.4" y="161.9">11</text>
<text x="261.8" y="161.8">GND</text>
<text x="261.8" y="159.3">5V</text>
<text x="261.8" y="156.8">3V</text>
<text x="303.7" y="159.3">D8</text>
<text x="303.7" y="156.8">D9</text>
<text x="136.5" y="165.6">5V</text>
<text x="136.5" y="163.1">3V3</text>
<text x="186.2" y="164.3">10</text>
<text x="187.3" y="166.8">9</text>
<text x="261.8" y="166.7">VIN</text>
<text x="261.8" y="164.2">GND</text>
<text x="303.7" y="166.7">D6</text>
<text x="303.7" y="164.2">D7</text>
<text x="127.4" y="171.6">GND</text>
<text x="127.4" y="169.1">GND</text>
<text x="136.5" y="172.9">VIN</text>
<text x="187.3" y="169.2">8</text>
<text x="187.3" y="172.9">7</text>
<text x="261.8" y="171.6">A0</text>
<text x="303.7" y="171.6">D4</text>
<text x="303.7" y="169.1">D5</text>
<text x="136.5" y="177.8">A0</text>
<text x="187.3" y="175.4">6</text>
<text x="187.3" y="177.8">5</text>
<text x="261.8" y="178.9">A3</text>
<text x="261.8" y="176.5">A2</text>
<text x="261.8" y="174">A1</text>
<text x="303.7" y="178.9">D1</text>
<text x="303.7" y="176.5">D2</text>
<text x="303.7" y="174">D3</text>
<text x="136.5" y="185.2">A3</text>
<text x="136.5" y="182.8">A2</text>
<text x="136.5" y="180.3">A1</text>
<text x="187.3" y="180.3">4</text>
<text x="187.3" y="182.8">3</text>
<text x="187.3" y="185.2">2</text>
<text x="261.8" y="183.9">A5/SCL</text>
<text x="261.8" y="181.4">A4/SDA</text>
<text x="279.9" y="183.3" transform="rotate(-90 279.9 183.3)">GND</text>
<text x="284.8" y="183.3" transform="rotate(-90 284.8 183.3)">MOSI</text>
<text x="289.7" y="183.3" transform="rotate(-90 289.7 183.3)">5V</text>
<text x="303.7" y="181.4">D0</text>
<text x="136.5" y="190.1">A5</text>
<text x="136.5" y="187.7">A4</text>
<text x="187.3" y="187.7">1</text>
<text x="187.3" y="190.1">0</text>
<text x="282.4" y="187.1" transform="rotate(-90 282.4 187.1)">RST</text>
<text x="287.3" y="187.2" transform="rotate(-90 287.3 187.2)">SCK</text>
<text x="292.2" y="188.3" transform="rotate(-90 292.2 188.3)">MISO</text>
<text x="136.5" y="195">A7</text>
<text x="136.5" y="192.6">A6</text>
<text x="186.2" y="195">14</text>
<text x="186.2" y="197.5">15</text>
<text x="136.5" y="202.4">A9</text>
<text x="136.5" y="199.9">A8</text>
<text x="186.2" y="199.9">16</text>
<text x="186.2" y="202.4">17</text>
<text x="136.5" y="209.8">A12</text>
<text x="136.5" y="207.3">A11</text>
<text x="136.5" y="204.9">A10</text>
<text x="186.2" y="204.9">18</text>
<text x="186.2" y="207.3">19</text>
<text x="186.2" y="209.8">20</text>
<text x="136.5" y="214.7">A14</text>
<text x="136.5" y="212.3">A13</text>
<text x="144.8" y="215.2" transform="rotate(-90 144.8 215.2)">GND</text>
<text x="186.2" y="212.3">21</text>
<text x="136.5" y="217.2">A15</text>
<text x="146.2" y="220.1" transform="rotate(-90 146.2 220.1)">52</text>
<text x="148.6" y="220.1" transform="rotate(-90 148.6 220.1)">50</text>
<text x="151.1" y="220.1" transform="rotate(-90 151.1 220.1)">48</text>
<text x="153.5" y="220.1" transform="rotate(-90 153.5 220.1)">46</text>
<text x="156" y="220.1" transform="rotate(-90 156 220.1)">44</text>
<text x="158.5" y="220.1" transform="rotate(-90 158.5 220.1)">42</text>
<text x="160.9" y="220.1" transform="rotate(-90 160.9 220.1)">40</text>
<text x="163.4" y="220.1" transform="rotate(-90 163.4 220.1)">38</text>
<text x="165.8" y="220.1" transform="rotate(-90 165.8 220.1)">36</text>
<text x="168.3" y="220.1" transform="rotate(-90 168.3 220.1)">34</text>
<text x="170.7" y="220.1" transform="rotate(-90 170.7 220.1)">32</text>
<text x="173.2" y="220.1" transform="rotate(-90 173.2 220.1)">30</text>
<text x="175.6" y="220.1" transform="rotate(-90 175.6 220.1)">28</text>
<text x="178.1" y="220.1" transform="rotate(-90 178.1 220.1)">26</text>
<text x="180.6" y="220.1" transform="rotate(-90 180.6 220.1)">24</text>
<text x="183" y="220.1" transform="rotate(-90 183 220.1)">22</text>
<text x="193" y="220.7">GND</text>
<text x="146.2" y="224.5" transform="rotate(-90 146.2 224.5)">53</text>
<text x="148.6" y="224.5" transform="rotate(-90 148.6 224.5)">51</text>
<text x="151.1" y="224.5" transform="rotate(-90 151.1 224.5)">49</text>
<text x="153.5" y="224.5" transform="rotate(-90 153.5 224.5)">47</text>
<text x="156" y="224.5" transform="rotate(-90 156 224.5)">45</text>
<text x="158.5" y="224.5" transform="rotate(-90 158.5 224.5)">43</text>
<text x="160.9" y="224.5" transform="rotate(-90 160.9 224.5)">41</text>
<text x="163.4" y="224.5" transform="rotate(-90 163.4 224.5)">39</text>
<text x="165.8" y="224.5" transform="rotate(-90 165.8 224.5)">37</text>
<text x="168.3" y="224.5" transform="rotate(-90 168.3 224.5)">35</text>
<text x="170.7" y="224.5" transform="rotate(-90 170.7 224.5)">33</text>
<text x="173.2" y="224.5" transform="rotate(-90 173.2 224.5)">31</text>
<text x="175.6" y="224.5" transform="rotate(-90 175.6 224.5)">29</text>
<text x="178.1" y="224.5" transform="rotate(-90 178.1 224.5)">27</text>
<text x="180.6" y="224.5" transform="rotate(-90 180.6 224.5)">25</text>
<text x="183" y="224.5" transform="rotate(-90 183 224.5)">23</text>
<text x="193" y="223.1">GND</text>
<text x="144.8" y="231.7" transform="rotate(-90 144.8 231.7)">GND</text>
</g>
<g font-size="1.7" fill="#c90d0c">
<text x="178.4" y="188">Tx</text>
<text x="178.4" y="190.5">Rx</text>
<text x="177.2" y="195.4">Tx3</text>
<text x="177.2" y="197.9">Rx3</text>
<text x="177.2" y="200.3">Tx2</text>
<text x="177.2" y="202.8">Rx2</text>
<text x="177.2" y="205.2">Tx1</text>
<text x="177.2" y="207.7">Rx1</text>
<text x="177.2" y="210.1">SDA</text>
<text x="177.2" y="212.6">SCL</text>
</g>
</svg>
